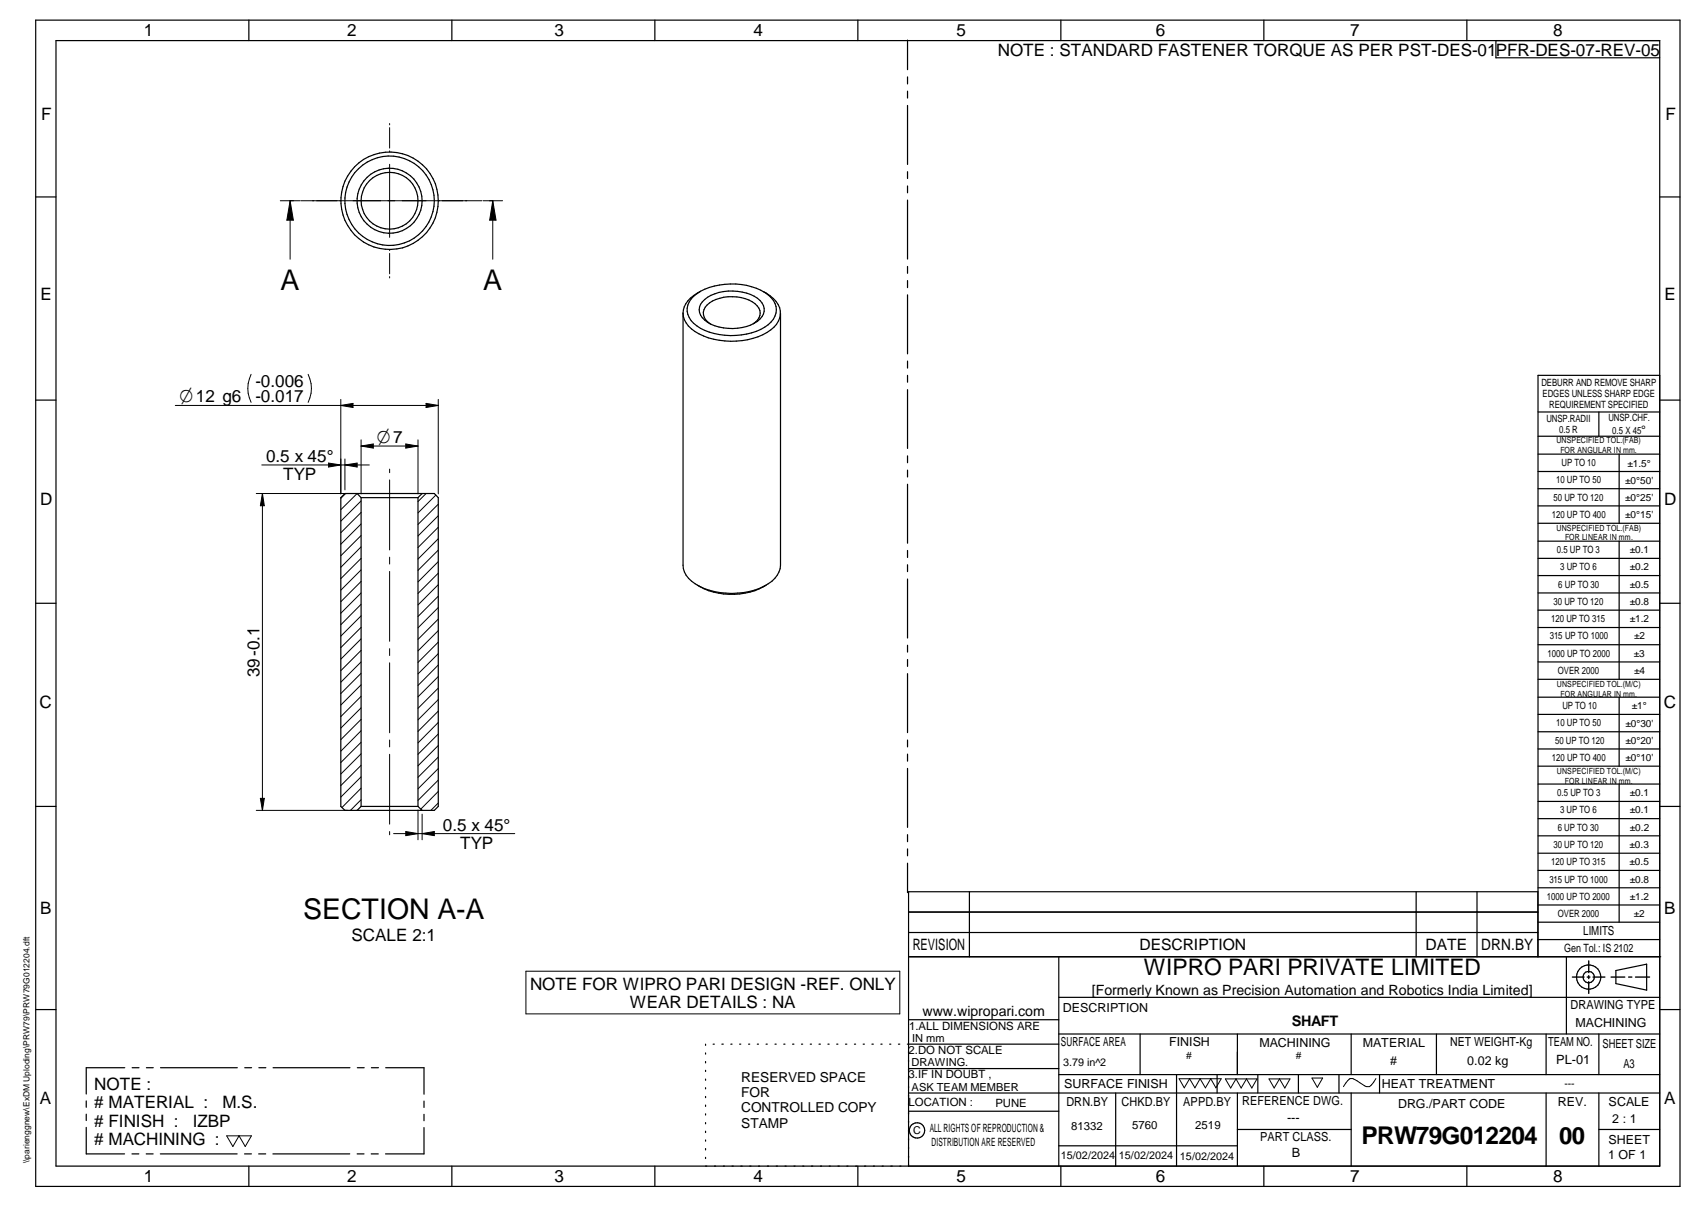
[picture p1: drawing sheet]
<svg xmlns="http://www.w3.org/2000/svg" width="420mm" height="297mm" viewBox="0 0 420 297" stroke-linecap="round" stroke-linejoin="round" font-family="sans-serif">
<g fill="none" stroke="#000" stroke-width=".3">
<path d="M8.8 5h405v287h-405zM13.8 10h395v277h-395zM61.3 5v5M111.3 5v5M161.3 5v5M211.3 5v5M223.5 9.9v7.2M223.5 18.9v1.8M261.3 5v5M311.3 5v5M361.3 5v5M368.4 10v4.2h40.4"/>
<path d="M223.5 22.4v1.7M223.5 26v14.5M8.8 48.5h5M223.5 42.2v1.7M223.5 45.8v1.7M223.5 49.2v14.6M408.8 48.5h5M170.8 72.9a15.8 15.8 0 0 1 13.1-2.7 9.6 9.6 0 0 1 7 4.5 4.7 4.7 0 0 1-2.6 5.8 16.7 16.7 0 0 1-16.6-.3 4.4 4.4 0 0 1-.9-7.3zM172.5 71.8a6.5 6.5 0 0 0-4.3 5.2M173 74.3a10.5 10.5 0 0 1 9.8-2.4 7 7 0 0 1 5.2 3.3 3.3 3.3 0 0 1-1.4 3.9 11.9 11.9 0 0 1-13-.3 3 3 0 0 1-.6-4.5zM175 79.7a2.88 2.88 0 0 1-1.8-2.5 2.88 2.88 0 0 1 1.5-2.7 10.5 10.5 0 0 1 11.2 .2 2.83 2.83 0 0 1-.4 5M188 71.8a6.2 6.2 0 0 1 4.2 5.6 5.8 5.8 0 0 1-3.3 4.4 18.3 18.3 0 0 1-17.8-.2 5.7 5.7 0 0 1-2.9-4.6"/>
<path d="M192.2 77v62.1a6.2 6.2 0 0 1-4 5.2 18.4 18.4 0 0 1-17-.6 5.6 5.6 0 0 1-3-4.6v-62.1M223.5 65.6v1.7M223.5 69v1.8M223.5 72.6v14.5M8.8 98.5h5M223.5 88.9v1.7M223.5 92.4v1.7M223.5 95.9v14.5M408.8 92.4h-30v143.1M408.8 98.5h5M223.5 112.2v1.7M223.5 115.7v1.7"/>
<path d="M223.5 119.2v14.5M378.8 101.4h30M378.8 107.4h30M378.8 111.8h30M378.8 116h30M393.8 101.4v6M398.8 111.8v17M85 121.5h22l.9 1v76l-.9 .9h-22l-1.1-.9v-76zM88 121.5l.9 1M88.9 122.5v76M88.9 122.5h14M102.9 122.5v76"/>
<path d="M104 121.5l-1.1 1M223.5 135.5v1.7M223.5 139v1.7M378.8 120.3h30M378.8 124.5h30M378.8 128.8h30M378.8 133.2h30M378.8 137.4h30M398.8 133.2v34M8.8 148.5h5M188.7 144a17.1 17.1 0 0 1-17 0M223.5 142.5v14.5"/>
<path d="M223.5 158.8v1.7M378.8 141.6h30M378.8 145.9h30M378.8 150.2h30M378.8 154.4h30M378.8 158.7h30M408.8 148.5h5M223.5 162.3v1.7M223.5 165.8v14.5M378.8 162.9h30M378.8 167.2h30M378.8 171.6h30"/>
<path d="M378.8 175.8h30M398.8 171.6v17M8.8 198.5h5M88.9 198.5l-.9 .9M88.9 198.5h14M102.9 198.5l1.1 .9M223.5 182.1v1.7M223.5 185.6v1.7M223.5 189.1v14.5M378.8 180.1h30M378.8 184.3h30M378.8 188.6h30"/>
<path d="M378.8 193h30M378.8 197.2h30M398.8 193v33.9M408.8 198.5h5M223.5 205.4v1.7M223.5 208.9v1.7M223.5 212.4v7.3M238.7 219.5v16M348.8 219.5v16M363.8 219.5v16M378.8 201.5h30M378.8 205.7h30"/>
<path d="M378.8 210h30M378.8 214.2h30M378.8 218.5h30M223.8 235.5h185.2M223.8 229.5h154.9M223.8 224.5h154.9M260.8 235.5v51.5M378.7 235.5v-16h-154.9v67.5M378.8 222.7h30M378.8 226.9h30M378.8 231.2h30M385.8 235.5v19"/>
<path d="M398 238.8l7.5-1.5v6.4l-7.5-1.6zM8.8 248.5h5M173.8 257v.3M173.8 259.1v.3M175.6 257h.3M177.8 257h.3M180 257h.3M182.1 257h.3M184.4 257h.2M186.5 257h.3M188.7 257h.3M190.9 257h.3"/>
<path d="M193 257h.3M195.2 257h.3M197.4 257h.3M199.5 257h.3M201.7 257h.3M203.9 257h.3M206.1 257h.3M208.2 257h.4M210.4 257h.3M212.6 257h.3M214.7 257h.4M216.9 257h.3"/>
<path d="M219.1 257h.3M221.3 257h.3M223.8 251h37M260.8 257h-37.3M260.8 245.4h148M260.8 254.5h148M280.8 254.5v10M304.7 254.5v10M332.8 254.5v10M353.8 254.5v10M380.8 254.5v10M393.8 254.5v10"/>
<path d="M408.8 248.5h5M21.2 277.5v6.5h9.5M21.2 270.9v1.6M21.2 274.2v1.6M30.7 262.8h-9.5v6.4M32.5 262.8h1.7M36.1 262.8h1.7M39.5 262.8h19M60.3 262.8h1.7M63.7 262.8h1.8M67.3 262.8h18.9M88 262.8h1.7"/>
<path d="M91.5 262.8h1.7M95 262.8h9.4v6.5M104.4 277.5v6.5h-9.5M104.4 271v1.5M104.4 274.2v1.6M173.8 261.2v.4M173.8 263.4v.3M173.8 265.6v.3M173.8 267.7v.3M173.8 269.8v.3M173.8 271.9v.4M173.8 274.1v.3"/>
<path d="M173.8 276.3v.3M173.8 278.4v.3M223.8 269h185M223.8 263h37M223.8 273.5h37M260.8 264.5h148M274.8 269v18M289.8 264.5v22.5M299.8 264.5v4.5M304.7 278h28.1M304.7 269v18M309.8 264.5v4.5"/>
<path d="M319.8 264.5v4.5M329.8 264.5v4.5M332.8 269v18M339.8 264.5v4.5M380.8 269v18M393.8 269v18M393.8 278h15M32.5 284h1.7M36 284h1.7M39.5 284h18.9M60.2 284h1.7M61.3 287v5"/>
<path d="M63.7 284h1.7M67.2 284h18.9M88 284h1.7M91.4 284h1.8M111.3 287v5M161.3 287v5M173.8 280.5v.3M173.8 282.7v.3M173.8 284.8v.3M211.3 287v5M260.8 282h43.9M261.3 287v5"/>
<path d="M311.3 287v5M361.3 287v5"/>
<circle cx="95.9" cy="49.4" r="12"/>
<circle cx="96" cy="49.4" r="7"/>
<circle cx="96" cy="49.4" r="8"/>
<circle cx="96" cy="49.4" r="11"/>
<circle cx="391.3" cy="240.5" r="2.99"/>
<circle cx="391.3" cy="240.5" r="1.41"/>
<circle cx="225.9" cy="278.2" r="1.89"/>
</g>
<path d="M391.3 236.5v2.9M387.3 240.5h2.8M390.9 240.5h.7M391.3 240.1v.7M391.3 241.6v2.9M392.3 240.5h3M396.8 240.5h3.4M401.1 240.5h.8M402.8 240.5h3.5" fill="none" stroke="#000" stroke-width=".34"/>
<g fill="none" stroke="#000" stroke-width=".25">
<path d="M96 30.4v.3M96 31.4v5M96 37.1v.3M69 49.4h4.9M71.4 49.4l.9 4.8h-1.7zM71.4 49.4v14.4M74.1 49.4h44.6M96 40.4v18M119 49.4h4.8M121.4 49.4l.8 4.8h-1.6zM121.4 49.4v14.4M96 61.4v.3"/>
<path d="M96 62.4v5M96 68.1v.3M43.2 99.8h64.7M61.8 92.1a7.8 7.8 0 0 0 0 6.9M75.9 92.1a7.8 7.8 0 0 1 0 6.9M83.9 99.8l3-.5v1zM83.9 98.3v23.2M104.9 99.3l3 .5-3 .5zM107.9 98.3v23.2M64.5 114.4h26.5M80.9 114l3 .4-3 .5zM85 112.9v7.7"/>
<path d="M85 114.4l3-.4v.9zM88.9 108.2v13.3M88.9 109.8l3-.5v1zM88.9 109.8h14M96 115.4v.9M96 118.1v17.2M99.9 109.3l3 .5-3 .5zM102.9 108.2v13.3M63.1 121.5h22.4M64.6 121.5v77.9M64.6 121.5l.5 3h-1zM85.1 121.5l-1.2 1.1"/>
<path d="M88 121.5l-4.1 3.9M88.9 123.3l-5 5M88.9 126.1l-5 5M88.9 128.9l-5 5M88.9 131.8l-5 5M88.9 134.6l-5 5M88.9 137.4l-5 5M96 137.1v1.7M104.9 121.5l-2 1.9M107.3 121.8l-4.4 4.4M107.9 126.9l-5 5M107.9 132.6l-5 5"/>
<path d="M107.9 135.4l-5 5M107.9 138.2l-5 5M107.9 124.1l-5 5M107.9 129.8l-5 4.9M88.9 140.3l-5 4.9M88.9 143.1l-5 5M88.9 145.9l-5 5M88.9 148.7l-5 5.1M88.9 151.6l-5 4.9M88.9 154.4l-5 5M88.9 157.2l-5 5M96 140.6v17.2"/>
<path d="M96 159.6v1.7M107.9 141.1l-5 5M107.9 143.9l-5 5M107.9 149.5l-5 5M107.9 152.4l-5 5M107.9 155.2l-5 5M107.9 158l-5 5M107.9 146.7l-5 5M88.9 160.1l-5 5M88.9 162.9l-5 5M88.9 165.7l-5 5M88.9 168.5l-5 5"/>
<path d="M88.9 171.4l-5 5M88.9 174.2l-5 5M88.9 177l-5 5M88.9 179.8l-5 5.1M96 163.1v17.2M107.9 166.5l-5 5M107.9 169.3l-5 5M107.9 172.2l-5 5M107.9 160.9l-5 5M107.9 163.7l-5 5M107.9 175l-5 5M107.9 177.8l-5 5"/>
<path d="M63.1 199.4h22.4M64.1 196.5h1l-.5 2.9zM88.9 194l-4.7 4.7M88.9 182.7l-5 5M88.9 185.5l-5 5M88.9 188.3l-5 5M88.9 191.2l-5 5M88.9 196.8l-2.6 2.6M96 182.1v1.7M96 185.6v17.2M102.9 199.3v7.4M107.9 180.6l-5 5"/>
<path d="M107.9 183.5l-5 5M107.9 186.3l-5 5M107.9 189.1l-5 5M107.9 192l-5 5M107.9 197.6l-1.8 1.8M107.9 194.8l-4.3 4.3M96 204.6v.8M96.9 205.1h29.9M99.9 204.6l3 .5-3 .6zM104 200.4v6.3M104 205.1l3-.5v1.1zM129.5 239h92.1v10.5h-92.1z"/>
<path d="M55.8 279.5h6.1l-1.5 2.7-1.5-2.7-1.5 2.7zM290.4 265.5h10.4l-1.3 2.2-1.3-2.2-1.3 2.2-1.3-2.2-1.3 2.2-1.3-2.2-1.3 2.2zM301.8 265.5h7.8l-1.3 2.3-1.3-2.3-1.3 2.3-1.3-2.3-1.3 2.3zM312.5 265.5h5.2l-1.3 2.3-1.3-2.3-1.3 2.3zM323.1 265.3h2.6l-1.3 2.3zM338.9 265.4l-1.1 1.6a1.22 1.22 0 0 1-1.7 .2l-1.9-1.2a1.6 1.6 0 0 0-2.8 .6l-.5 .8"/>
</g>
<path d="M71.4 49.4l.9 4.8h-1.7zM121.4 49.4l.8 4.8h-1.6zM83.9 99.8l3-.5v1zM104.9 99.3l3 .5-3 .5zM80.9 114l3 .4-3 .5zM85 114.4l3-.4v.9zM88.9 109.8l3-.5v1zM99.9 109.3l3 .5-3 .5zM64.6 121.5l.5 3h-1zM64.1 196.5h1l-.5 2.9zM99.9 204.6l3 .5-3 .6zM104 205.1l3-.5v1.1z" fill="#000"/>
<g font-size="7">
<text x="69.1" y="71.3">A</text>
<text x="119" y="71.3">A</text>
<text x="74.7" y="226.1">SECTION A-A</text>
</g>
<text font-size="6" x="335.4" y="281.6">PRW79G012204</text>
<text font-size="5.9" x="384" y="281.6">00</text>
<text font-size="5.6" x="281.7" y="239.9">WIPRO PARI PRIVATE LIMITED</text>
<g font-size="4.6">
<text x="44.2" y="99">O12 g6</text>
<text x="92.8" y="109">O7</text>
</g>
<g font-size="4.2">
<text x="35.4" y="9">1</text>
<text x="85.5" y="8.9">2</text>
<text x="136.6" y="9">3</text>
<text x="185.6" y="9">4</text>
<text x="235.6" y="9">5</text>
<text x="284.6" y="8.8">6</text>
<text x="332.6" y="9">7</text>
<text x="382.6" y="9">8</text>
<text x="245.7" y="13.8">NOTE : STANDARD FASTENER TORQUE AS PER PST-DES-01PFR-DES-07-REV-05</text>
<text x="10.1" y="29.6">F</text>
<text x="410.2" y="29.6">F</text>
<text x="9.9" y="73.9">E</text>
<text x="409.9" y="73.9">E</text>
<text x="62.9" y="95.1">-0.006</text>
<text x="62.9" y="99">-0.017</text>
<text x="65.5" y="113.7">0.5 x 45°</text>
<text x="69.8" y="118.2">TYP</text>
<text x="9.9" y="124.2">D</text>
<text x="409.9" y="124.2">D</text>
<text x="63.9" y="166.7" transform="rotate(-90 63.9 166.7)">39-0.1</text>
<text x="9.7" y="174.3">C</text>
<text x="409.7" y="174.3">C</text>
<text x="109.1" y="204.4">0.5 x 45°</text>
<text x="113.4" y="208.9">TYP</text>
<text x="9.9" y="225">B</text>
<text x="409.8" y="225">B</text>
<text x="86.6" y="231.6">SCALE 2:1</text>
<text x="130.5" y="243.5">NOTE FOR WIPRO PARI DESIGN -REF. ONLY</text>
<text x="155.1" y="248">WEAR DETAILS : NA</text>
<text x="23.2" y="268.3">NOTE :</text>
<text x="9.8" y="271.7">A</text>
<text x="23.2" y="272.8"># MATERIAL :</text>
<text x="54.8" y="272.8">M.S.</text>
<text x="409.8" y="271.7">A</text>
<text x="23.2" y="277.3"># FINISH :</text>
<text x="23.2" y="281.8"># MACHINING :</text>
<text x="47.5" y="277.3">IZBP</text>
<text x="35.4" y="291">1</text>
<text x="85.5" y="290.9">2</text>
<text x="136.6" y="291">3</text>
<text x="185.6" y="291">4</text>
<text x="235.6" y="291">5</text>
<text x="284.6" y="290.8">6</text>
<text x="332.6" y="291">7</text>
<text x="382.6" y="291">8</text>
</g>
<g font-size="3.9">
<text x="224.8" y="233.8">REVISION</text>
<text x="280.7" y="233.8">DESCRIPTION</text>
<text x="351.1" y="233.8">DATE</text>
<text x="364.8" y="233.8">DRN.BY</text>
</g>
<text font-size="3.6" x="318.2" y="252.6">SHAFT</text>
<g font-size="3.5">
<text x="268.9" y="244.9">[Formerly Known as Precision Automation and Robotics India Limited]</text>
<text x="227.2" y="250">www.wipropari.com</text>
</g>
<g font-size="3.4">
<text x="182.6" y="266.2">RESERVED SPACE</text>
<text x="182.6" y="270">FOR</text>
<text x="182.6" y="273.7">CONTROLLED COPY</text>
<text x="182.6" y="277.5">STAMP</text>
</g>
<g font-size="3.1">
<text x="389.9" y="230.2">LIMITS</text>
<text x="261.8" y="249">DESCRIPTION</text>
<text x="386.8" y="248.4">DRAWING TYPE</text>
<text x="261.3" y="257.5">SURFACE AREA</text>
<text x="287.9" y="257.5">FINISH</text>
<text x="310.2" y="257.6">MACHINING</text>
<text x="335.6" y="257.7">MATERIAL</text>
<text x="357.2" y="257.5">NET WEIGHT-Kg</text>
<text x="381.3" y="257.4">TEAM NO.</text>
<text x="388" y="252.8">MACHINING</text>
<text x="394.7" y="257.9">SHEET SIZE</text>
<text x="342.3" y="262.1">#</text>
<text x="361.3" y="262.1">0.02 kg</text>
<text x="383.3" y="262">PL-01</text>
<text x="399.8" y="262.8">A3</text>
<text x="262.1" y="267.7">SURFACE FINISH</text>
<text x="340.3" y="267.7">HEAT TREATMENT</text>
<text x="262.6" y="272.2">DRN.BY</text>
<text x="276.2" y="272.1">CHKD.BY</text>
<text x="291.4" y="272.2">APPD.BY</text>
<text x="305.9" y="272">REFERENCE DWG.</text>
<text x="344.3" y="272.6">DRG./PART CODE</text>
<text x="383.7" y="272.2">REV.</text>
<text x="396.2" y="272.3">SCALE</text>
<text x="310.3" y="280.8">PART CLASS.</text>
<text x="317" y="276.2">---</text>
<text x="396.1" y="281.4">SHEET</text>
<text x="397.1" y="276.4">2 : 1</text>
<text x="318.1" y="284.7">B</text>
<text x="396.1" y="285.3">1 OF 1</text>
</g>
<text font-size="3" x="404.2" y="106.8">°</text>
<g font-size="2.8">
<text x="385.2" y="234.4">Gen Tol.: IS 2102</text>
<text x="223.9" y="253.4">1.ALL DIMENSIONS ARE</text>
<text x="223.8" y="259.3">2.DO NOT SCALE</text>
<text x="223.8" y="265.4">3.IF IN DOUBT ,</text>
<text x="223.8" y="272.2">LOCATION :</text>
<text x="245.1" y="272.4">PUNE</text>
<text x="229" y="278.7">ALL RIGHTS OF REPRODUCTION &amp;</text>
<text x="263.8" y="278">81332</text>
<text x="278.8" y="277.7">5760</text>
<text x="294.4" y="277.9">2519</text>
<text x="229.4" y="282.1">DISTRIBUTION ARE RESERVED</text>
</g>
<g font-size="2.7">
<text x="224.7" y="256.4">IN mm</text>
<text x="224.5" y="262.4">DRAWING.</text>
<text x="261.8" y="262.3">3.79 in^2</text>
<text x="224.5" y="268.4">ASK TEAM MEMBER</text>
<text x="224.9" y="279.2">C</text>
<text x="261.3" y="285.2">15/02/2024</text>
<text x="275.6" y="285.2">15/02/2024</text>
<text x="290.6" y="285.4">15/02/2024</text>
</g>
<g font-size="2.5">
<text x="379.6" y="95">DEBURR AND REMOVE SHARP</text>
<text x="379.9" y="97.7">EDGES UNLESS SHARP EDGE</text>
<text x="381.5" y="100.5">REQUIREMENT SPECIFIED</text>
<text x="380.9" y="103.8">UNSP.RADII</text>
<text x="384" y="106.6">0.5 R</text>
<text x="396.1" y="103.6">UNSP.CHF.</text>
<text x="397.1" y="106.8">0.5 X 45</text>
<text x="383.2" y="119">10 UP TO 50</text>
<text x="384.6" y="114.7">UP TO 10</text>
<text x="400.3" y="119">±0°50'</text>
<text x="400.8" y="114.8">±1.5°</text>
<text x="382.6" y="123.2">50 UP TO 120</text>
<text x="400.3" y="123.2">±0°25'</text>
<text x="382.2" y="127.4">120 UP TO 400</text>
<text x="400.3" y="127.4">±0°15'</text>
<text x="383.4" y="136.1">0.5 UP TO 3</text>
<text x="401.4" y="136.1">±0.1</text>
<text x="384.2" y="140.4">3 UP TO 6</text>
<text x="401.4" y="140.3">±0.2</text>
<text x="382.6" y="148.8">30 UP TO 120</text>
<text x="383.8" y="144.6">6 UP TO 30</text>
<text x="401.4" y="148.9">±0.8</text>
<text x="401.4" y="144.7">±0.5</text>
<text x="382" y="153.1">120 UP TO 315</text>
<text x="401.4" y="153.1">±1.2</text>
<text x="381.2" y="161.6">1000 UP TO 2000</text>
<text x="381.7" y="157.4">315 UP TO 1000</text>
<text x="402.4" y="161.6">±3</text>
<text x="402.5" y="157.4">±2</text>
<text x="383.7" y="165.9">OVER 2000</text>
<text x="402.5" y="165.9">±4</text>
<text x="383.2" y="178.8">10 UP TO 50</text>
<text x="384.8" y="174.5">UP TO 10</text>
<text x="400.3" y="178.8">±0°30'</text>
<text x="401.9" y="174.6">±1°</text>
<text x="383" y="183">50 UP TO 120</text>
<text x="400.3" y="183.1">±0°20'</text>
<text x="382.2" y="187.3">120 UP TO 400</text>
<text x="400.3" y="187.3">±0°10'</text>
<text x="383.5" y="195.9">0.5 UP TO 3</text>
<text x="401.4" y="196">±0.1</text>
<text x="384.2" y="200.1">3 UP TO 6</text>
<text x="401.4" y="200.2">±0.1</text>
<text x="382.6" y="208.7">30 UP TO 120</text>
<text x="383.7" y="204.4">6 UP TO 30</text>
<text x="401.4" y="208.7">±0.3</text>
<text x="401.4" y="204.4">±0.2</text>
<text x="382" y="213">120 UP TO 315</text>
<text x="401.4" y="212.9">±0.5</text>
<text x="381" y="221.4">1000 UP TO 2000</text>
<text x="381.6" y="217.2">315 UP TO 1000</text>
<text x="401.4" y="221.4">±1.2</text>
<text x="401.4" y="217.2">±0.8</text>
<text x="383.7" y="225.7">OVER 2000</text>
<text x="402.4" y="225.7">±2</text>
<text x="292.2" y="260.7">#</text>
<text x="319.1" y="260.7">#</text>
<text x="385.3" y="267.5">---</text>
</g>
<g font-size="2.1">
<text x="383.3" y="109.1">UNSPECIFIED TOL.(FAB)</text>
<text x="384.3" y="111.4">FOR ANGULAR IN mm.</text>
<text x="383.4" y="130.6">UNSPECIFIED TOL.(FAB)</text>
<text x="385.4" y="133">FOR LINEAR IN mm.</text>
<text x="383.4" y="169">UNSPECIFIED TOL.(M/C)</text>
<text x="384.3" y="171.4">FOR ANGULAR IN mm.</text>
<text x="383.4" y="190.5">UNSPECIFIED TOL.(M/C)</text>
<text x="385.4" y="192.8">FOR LINEAR IN mm.</text>
<text x="7.2" y="286.3" transform="rotate(-90 7.2 286.3)">\\parienggnew\ExDM Uploding\PRW79\PRW79G012204.dft</text>
</g>
</svg>
